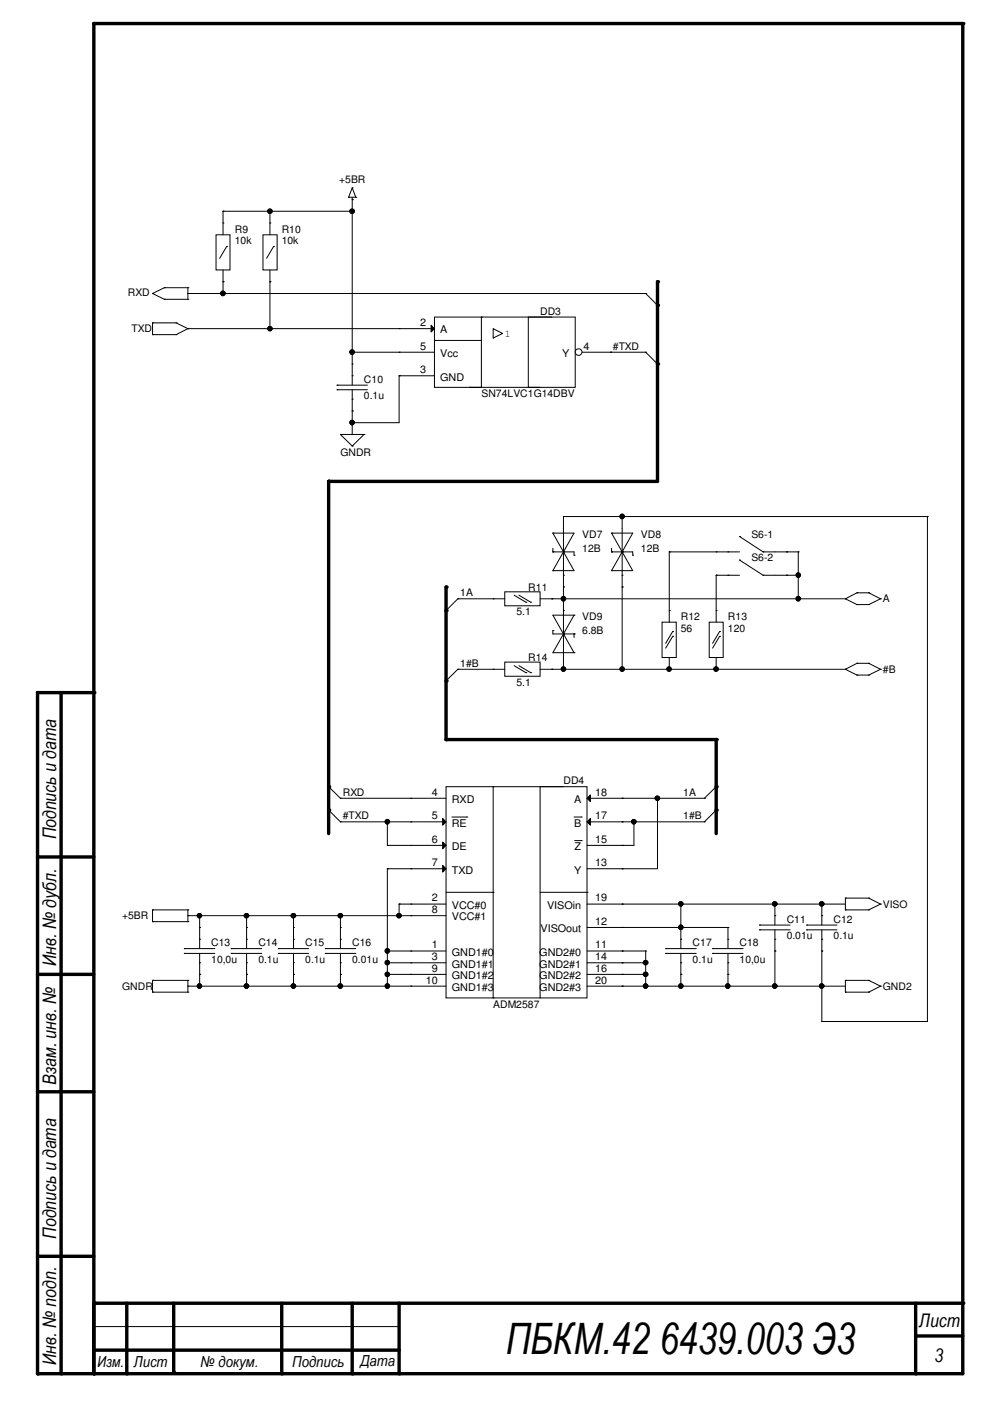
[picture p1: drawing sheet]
<svg xmlns="http://www.w3.org/2000/svg" width="210mm" height="297mm" viewBox="0 0 210 297" stroke-linecap="round" stroke-linejoin="round" font-family="sans-serif">
<g fill="none" stroke="#000" stroke-width=".72">
<path d="M139.4 59.7v42.4h-69.7v74.6M94.6 124.5v32.3h57.2v19.9M13 146.9v144.4M19.9 146.9h-11.9v144.4h196.1v-286.3h-184.2v286.3M8 181.7h11.9M8 206.6h11.9M8 231.5h11.9M8 266.4h11.9M20.2 276.3h183.9M26.9 276.3v15M36.8 276.3v14.7M59.7 276.3v15"/>
<path d="M74.7 276.3v15M84.6 276.3v15M194.1 276.3v15M19.9 286.3h64.7M194.1 283.3h10"/>
</g>
<g fill="#000">
<circle cx="19.9" cy="5" r=".36"/>
<circle cx="204.1" cy="5" r=".36"/>
<circle cx="139.4" cy="59.7" r=".36"/>
<circle cx="139.4" cy="77.2" r=".36"/>
<circle cx="139.4" cy="64.7" r=".36"/>
<circle cx="69.7" cy="102.1" r=".36"/>
<circle cx="94.6" cy="129.5" r=".36"/>
<circle cx="94.6" cy="124.5" r=".36"/>
<circle cx="8" cy="146.9" r=".36"/>
<circle cx="19.9" cy="146.9" r=".36"/>
<circle cx="94.6" cy="156.8" r=".36"/>
<circle cx="94.6" cy="144.4" r=".36"/>
<circle cx="151.8" cy="156.8" r=".36"/>
<circle cx="69.7" cy="166.8" r=".36"/>
<circle cx="69.7" cy="171.7" r=".36"/>
<circle cx="151.8" cy="166.8" r=".36"/>
<circle cx="151.8" cy="171.7" r=".36"/>
<circle cx="8" cy="181.7" r=".36"/>
<circle cx="8" cy="206.6" r=".36"/>
<circle cx="8" cy="231.5" r=".36"/>
<circle cx="8" cy="266.4" r=".36"/>
<circle cx="19.9" cy="276.3" r=".36"/>
<circle cx="20.2" cy="276.3" r=".36"/>
<circle cx="204.1" cy="276.3" r=".36"/>
<circle cx="8" cy="291.3" r=".36"/>
<circle cx="13" cy="291.3" r=".36"/>
<circle cx="19.9" cy="291.3" r=".36"/>
<circle cx="19.9" cy="286.3" r=".36"/>
<circle cx="26.9" cy="291.3" r=".36"/>
<circle cx="36.8" cy="291" r=".36"/>
<circle cx="59.7" cy="291.3" r=".36"/>
<circle cx="74.7" cy="291.3" r=".36"/>
<circle cx="84.6" cy="291.3" r=".36"/>
<circle cx="194.1" cy="291.3" r=".36"/>
<circle cx="194.1" cy="283.3" r=".36"/>
</g>
<g fill="none" stroke="#000" stroke-width=".21">
<path d="M74.7 39.8h.1M74.7 39.8l-.8 2M74.7 39.8l.7 2M47.3 59.7h.1M47.3 44.8h.1M47.3 44.8v2.5M47.3 59.7v2.5M47.3 44.8h27.4M57.2 59.7h.1M57.2 44.8h.1M57.2 44.8v2.5M57.2 59.7v10"/>
<path d="M73.9 41.8h.1M73.9 41.8h1.5M74.7 42.3h.1M74.7 44.8h.1M74.7 41.8v35.4M75.4 41.8h.1M32.3 62.2h.1M32.3 68.5h.1M32.3 71h.1M32.3 62.2l2.5 1.3M32.3 68.5h5M32.3 68.5v2.5"/>
<path d="M32.3 71h5M34.8 63.5h.1M34.8 61h.1M34.8 63.5h5M34.8 61l-2.5 1.2M34.8 61h5M37.3 68.5h.1M37.3 71h.1M37.3 68.5l2.5 1.2M39.8 62.2h.1M39.8 69.7h.1M39.8 61h.1"/>
<path d="M39.8 63.5h.1M39.8 62.2h97.1M39.8 69.7h52.3M39.8 61v2.5M39.8 69.7l-2.5 1.3M47.3 62.2h.1M57.2 69.7h.1M74.7 74.7h.1M74.7 74.7h9.9M84.6 79.7h.1M84.6 69.7h.1M84.6 79.7v9.9h-9.9"/>
<path d="M91.4 69l.7 .7-.7 .7zM92.1 67.2h10v14.9h-10zM92.1 72.2h.1M92.1 72.2h10M102.1 67.2h.1M102.1 67.2h14.9M104.6 69.7l2 1-2 1zM112 67.2h10v14.9h-10zM129.5 74.7h.1M129.5 74.7h7.4M136.9 62.2h.1M136.9 74.7h.1"/>
<path d="M136.9 62.2l2.5 2.5M136.9 74.7l2.5 2.5M72.2 92.1h.1M72.2 92.1h5M72.2 92.1l2.5 2.5M74.7 89.6h.1M74.7 87.1h.1M74.7 94.6h.1M74.7 87.1v5M77.2 92.1h.1M77.2 92.1l-2.5 2.5M99.6 82.1h.1"/>
<path d="M99.6 82.1h14.9M117.2 113h.1M117.2 117h.1M117.2 117h4.5v.7M117.2 113l4.5 8h-4.5M117.2 113h4.5l-4.5 8M117.2 116.2v.8M119.5 109.5h.1M119.5 117h.1M119.5 109.5v32.4M119.5 109.5h77.1M121.7 117.7h.1"/>
<path d="M129.7 113h.1M129.7 117h.1M129.7 117h4.5v.7M129.7 113h4.5l-4.5 8M129.7 113l4.5 8h-4.5M129.7 116.2v.8M131.9 109.5h.1M131.9 117h.1M131.9 109.5v32.4M134.2 117.7h.1M141.9 117h.1M141.9 117h14.9"/>
<path d="M141.9 117v14.9M151.8 117h.1M154.3 117h.1M156.8 113.7h.1M156.8 118.7h.1M156.8 113.7l5 3.3M156.8 118.7l5 3.3M161.8 117h.1M161.8 117h7.4M166.8 117h.1M169.2 117h.1M169.2 117v10"/>
<path d="M196.6 109.5h.1M196.6 109.5v107.1h-22.4M94.6 129.5h.1M97.1 127h.1M97.1 127h9.9M97.1 127l-2.5 2.5M104.6 127h.1M107 125.5h7.5v2.9h-7.5zM109 126.2l2.5 1.5M110 126.2l2.5 1.5M111.5 127.7h.1M112.5 127.7h.1"/>
<path d="M114.5 127h64.7M117 127h.1M117.2 121h.1M117.2 133.7h.1M117.2 133.7v.7h4.5M119.5 124.5h.1M119.5 127h.1M119.5 122h.1M119.5 134.4h.1M119.5 129.5h.1M121.7 138.4h.1M121.7 134.4h.1"/>
<path d="M121.7 130.4h.1M121.7 134.4v.8M121.7 130.4h-4.5l4.5 8M121.7 130.4l-4.5 8h4.5M129.7 121h.1M131.9 124.5h.1M131.9 122h.1M140.4 131.9h3v7.5h-3zM141.9 129.5h.1M141.9 139.4v2.5M142.6 134.9h.1M142.6 133.9h.1"/>
<path d="M142.6 134.9l-1.5 2.5M142.6 133.9l-1.5 2.5M150.4 131.9h2.9v7.5h-2.9zM151.8 122h.1M151.8 129.5h.1M151.8 122h5M151.8 122v9.9M151.8 139.4v2.5M152.6 134.9h.1M152.6 133.9h.1M152.6 134.9l-1.5 2.5M152.6 133.9l-1.5 2.5"/>
<path d="M154.3 122h.1M161.8 122h.1M161.8 122h7.4M166.8 122h.1M169.2 122h.1M169.2 127h.1M179.2 127h.1M179.2 127l2.5 1.2M181.7 125.7h.1M181.7 128.2h.1M181.7 125.7l-2.5 1.3M181.7 125.7h2.5"/>
<path d="M181.7 128.2h2.5M184.2 125.7h.1M184.2 128.2h.1M184.2 125.7l2.5 1.3M186.7 127h.1M186.7 127l-2.5 1.2M94.6 144.4h.1M97.1 141.9h.1M97.1 141.9h9.9M97.1 141.9l-2.5 2.5M104.6 141.9h.1M107 140.4h7.5v3h-7.5z"/>
<path d="M109 141.1l2.5 1.5M110 141.1l2.5 1.5M111.5 142.6h.1M112.5 142.6h.1M114.5 141.9h64.7M117 141.9h.1M119.5 141.9h.1M131.9 141.9h.1M141.9 141.9h.1M151.8 141.9h.1M179.2 141.9h.1M179.2 141.9l2.5 1.2"/>
<path d="M181.7 140.6h.1M181.7 143.1h.1M181.7 140.6l-2.5 1.3M181.7 140.6h2.5M181.7 143.1h2.5M184.2 140.6h.1M184.2 143.1h.1M184.2 140.6l2.5 1.3M186.7 141.9h.1M186.7 141.9l-2.5 1.2M69.7 166.8h.1M69.7 171.7h.1"/>
<path d="M69.7 166.8l2.5 2.4M69.7 171.7l2.5 2.5M72.2 169.2h.1M72.2 174.2h.1M72.2 174.2h22.4M72.2 169.2h22.4M82.1 174.2h.1M82.1 179.2h.1M82.1 174.2v5M82.1 179.2h12.5M87.1 169.2h.1M87.1 174.2h.1"/>
<path d="M87.1 179.2h.1M93.9 173.5l.7 .7-.7 .8zM93.9 178.5l.7 .7-.7 .8zM94.6 166.8h10v44.8h-10zM95.8 173.2h3.2M99 173.2h.1M104.6 166.8h.1M104.6 166.8h14.9M114.5 166.8h10v44.8h-10zM121.7 173.2h1.5M121.8 178.2h1.4M123.2 178.2h.1"/>
<path d="M123.2 173.2h.1M124.5 174.2l.7-.7v1.5zM124.5 169.2l.7-.7v1.5zM124.5 174.2h24.9M124.5 169.2h24.9M131.9 174.2h.1M131.9 179.2h.1M131.9 169.2h.1M134.4 174.2h.1M134.4 174.2v5h-9.9M139.4 169.2h.1M139.4 169.2v15h-14.9"/>
<path d="M149.4 169.2h.1M149.4 174.2h.1M151.8 166.8l-2.4 2.4M151.8 171.7l-2.4 2.5M32.3 195.4h.1M32.3 192.9h.1M32.3 192.9v2.5M32.3 192.9h7.5M32.3 195.4h7.5M39.8 194.1h.1M39.8 192.9h.1M39.8 195.4h.1"/>
<path d="M39.8 194.1h54.8M39.8 192.9v2.5M42.3 194.1h.1M42.3 194.1v2.5M52.3 194.1h.1M52.3 194.1v2.5M62.2 194.1h.1M62.2 199.1h.1M62.2 196.6h.1M62.2 194.1v7M72.2 194.1h.1M72.2 199.1h.1"/>
<path d="M72.2 196.6h.1M72.2 194.1v7M82.1 184.2h.1M82.1 184.2v24.9M82.1 184.2h12.5M84.6 194.1h.1M84.6 191.7h.1M84.6 191.7v2.4M84.6 191.7h10M87.1 191.7h.1M87.1 184.2h.1M87.1 194.1h.1"/>
<path d="M93.9 183.5l.7 .7-.7 .7zM94.6 189.2h10M104.6 189.2h.1M114.5 189.2h10M124.5 189.2h.1M124.5 191.7h54.7M124.5 196.6h29.8M131.9 196.6h.1M131.9 191.7h.1M131.9 184.2h.1M144.4 196.6h.1M144.4 191.7h.1"/>
<path d="M144.4 199.1h.1M144.4 191.7v9.4M154.3 199.1h.1M154.3 196.6h.1M154.3 196.6v4.5M161 197.1h.1M161 196.1h.1M161 197.1h6.5M161 196.1h6.5M164.3 191.7h.1M164.3 199.1h.1M164.3 194.1h.1"/>
<path d="M164.3 191.7v4.4M164.3 197.1v12M171 197.1h.1M171 196.1h.1M171 197.1h6.5M171 196.1h6.5M174.2 191.7h.1M174.2 199.1h.1M174.2 194.1h.1M174.2 191.7v4.4M174.2 197.1v19.5M179.2 192.9h.1"/>
<path d="M179.2 190.4h.1M179.2 190.4h5M179.2 192.9h5M179.2 190.4v2.5M184.2 190.4h.1M184.2 192.9h.1M184.2 190.4l2.5 1.3M186.7 191.7h.1M186.7 191.7l-2.5 1.2M32.3 210.4h.1M32.3 207.9h.1M32.3 207.9v2.5"/>
<path d="M32.3 207.9h7.5M32.3 210.4h7.5M39.8 209.1h.1M39.8 207.9h.1M39.8 210.4h.1M39.8 209.1h54.8M39.8 207.9v2.5M42.3 209.1h.1M42.3 206.6h.1M42.3 206.6v2.5M52.3 206.6h.1M52.3 209.1h.1"/>
<path d="M52.3 206.6v2.5M59 202.1h.1M59 201.1h.1M59 202.1h6.4M59 201.1h6.4M62.2 206.6h.1M62.2 209.1h.1M62.2 204.1h.1M62.2 202.1v7M69 202.1h.1M69 201.1h.1M69 202.1h6.4"/>
<path d="M69 201.1h6.4M72.2 209.1h.1M72.2 206.6h.1M72.2 204.1h.1M72.2 202.1v7M82.1 201.6h.1M82.1 209.1h.1M82.1 206.6h.1M82.1 204.1h.1M82.1 201.6h12.5M82.1 206.6h12.5M82.1 204.1h12.5"/>
<path d="M87.1 204.1h.1M87.1 209.1h.1M87.1 206.6h.1M87.1 201.6h.1M104.6 211.6h.1M104.6 211.6h9.9M124.5 209.1h54.7M124.5 201.6h12.4M124.5 206.6h12.4M124.5 204.1h12.4M131.9 209.1h.1M131.9 201.6h.1"/>
<path d="M131.9 204.1h.1M131.9 206.6h.1M136.9 201.6h.1M136.9 209.1h.1M136.9 204.1h.1M136.9 206.6h.1M136.9 201.6v7.5M141.1 202.1h.1M141.1 201.1h.1M141.1 202.1h6.5M141.1 201.1h6.5M144.4 206.6h.1"/>
<path d="M144.4 209.1h.1M144.4 204.1h.1M144.4 202.1v7M151.1 202.1h.1M151.1 201.1h.1M151.1 202.1h6.5M151.1 201.1h6.5M154.3 206.6h.1M154.3 209.1h.1M154.3 204.1h.1M154.3 202.1v7M164.3 201.6h.1"/>
<path d="M164.3 209.1h.1M174.2 201.6h.1M174.2 209.1h.1M174.2 216.6h.1M179.2 210.4h.1M179.2 207.9h.1M179.2 207.9v2.5M179.2 207.9h5M179.2 210.4h5M184.2 207.9h.1M184.2 210.4h.1M184.2 207.9l2.5 1.2"/>
<path d="M186.7 209.1h.1M186.7 209.1l-2.5 1.3M19.9 277h.1M19.9 276.6v.4M19.9 281.3h.1M19.9 281.3h64.7"/>
<circle cx="57.2" cy="44.8" r=".47"/>
<circle cx="74.7" cy="44.8" r=".48"/>
<circle cx="47.3" cy="62.2" r=".49"/>
<circle cx="57.2" cy="69.7" r=".47"/>
<circle cx="74.7" cy="74.6" r=".49"/>
<circle cx="74.7" cy="89.6" r=".49"/>
<circle cx="131.9" cy="109.5" r=".48"/>
<circle cx="119.5" cy="126.9" r=".48"/>
<circle cx="169.2" cy="121.9" r=".48"/>
<circle cx="169.2" cy="126.9" r=".48"/>
<circle cx="119.5" cy="141.9" r=".47"/>
<circle cx="131.9" cy="141.9" r=".47"/>
<circle cx="141.9" cy="141.9" r=".47"/>
<circle cx="151.8" cy="141.9" r=".48"/>
<circle cx="82.1" cy="174.2" r=".48"/>
<circle cx="134.4" cy="174.2" r=".49"/>
<circle cx="139.4" cy="169.2" r=".48"/>
<circle cx="42.3" cy="194.1" r=".47"/>
<circle cx="52.3" cy="194.1" r=".48"/>
<circle cx="62.2" cy="194.1" r=".48"/>
<circle cx="72.2" cy="194.1" r=".48"/>
<circle cx="84.6" cy="194.1" r=".48"/>
<circle cx="144.3" cy="196.6" r=".48"/>
<circle cx="144.3" cy="191.6" r=".47"/>
<circle cx="164.3" cy="191.6" r=".48"/>
<circle cx="174.2" cy="191.6" r=".48"/>
<circle cx="42.3" cy="209.1" r=".48"/>
<circle cx="52.3" cy="209.1" r=".49"/>
<circle cx="62.2" cy="209.1" r=".49"/>
<circle cx="72.2" cy="209.1" r=".49"/>
<circle cx="82.1" cy="209.1" r=".48"/>
<circle cx="82.1" cy="201.6" r=".48"/>
<circle cx="82.1" cy="204.1" r=".47"/>
<circle cx="82.1" cy="206.6" r=".47"/>
<circle cx="136.9" cy="209.1" r=".49"/>
<circle cx="136.9" cy="204.1" r=".48"/>
<circle cx="136.9" cy="206.6" r=".48"/>
<circle cx="144.3" cy="209.1" r=".48"/>
<circle cx="154.3" cy="209.1" r=".48"/>
<circle cx="164.3" cy="209.1" r=".49"/>
<circle cx="174.2" cy="209.1" r=".49"/>
</g>
<g fill="#000">
<path d="M91.4 69l.7 .7-.7 .7zM93.9 173.5l.7 .7-.7 .8zM93.9 178.5l.7 .7-.7 .8zM124.5 174.2l.7-.7v1.5zM124.5 169.2l.7-.7v1.5zM93.9 183.5l.7 .7-.7 .7z"/>
<circle cx="57.2" cy="44.8" r=".47"/>
<circle cx="74.7" cy="44.8" r=".48"/>
<circle cx="47.3" cy="62.2" r=".49"/>
<circle cx="57.2" cy="69.7" r=".47"/>
<circle cx="74.7" cy="74.6" r=".49"/>
<circle cx="74.7" cy="89.6" r=".49"/>
<circle cx="131.9" cy="109.5" r=".48"/>
<circle cx="119.5" cy="126.9" r=".48"/>
<circle cx="169.2" cy="121.9" r=".48"/>
<circle cx="169.2" cy="126.9" r=".48"/>
<circle cx="119.5" cy="141.9" r=".47"/>
<circle cx="131.9" cy="141.9" r=".47"/>
<circle cx="141.9" cy="141.9" r=".47"/>
<circle cx="151.8" cy="141.9" r=".48"/>
<circle cx="82.1" cy="174.2" r=".48"/>
<circle cx="134.4" cy="174.2" r=".49"/>
<circle cx="139.4" cy="169.2" r=".48"/>
<circle cx="42.3" cy="194.1" r=".47"/>
<circle cx="52.3" cy="194.1" r=".48"/>
<circle cx="62.2" cy="194.1" r=".48"/>
<circle cx="72.2" cy="194.1" r=".48"/>
<circle cx="84.6" cy="194.1" r=".48"/>
<circle cx="144.3" cy="196.6" r=".48"/>
<circle cx="144.3" cy="191.6" r=".47"/>
<circle cx="164.3" cy="191.6" r=".48"/>
<circle cx="174.2" cy="191.6" r=".48"/>
<circle cx="42.3" cy="209.1" r=".48"/>
<circle cx="52.3" cy="209.1" r=".49"/>
<circle cx="62.2" cy="209.1" r=".49"/>
<circle cx="72.2" cy="209.1" r=".49"/>
<circle cx="82.1" cy="209.1" r=".48"/>
<circle cx="82.1" cy="201.6" r=".48"/>
<circle cx="82.1" cy="204.1" r=".47"/>
<circle cx="82.1" cy="206.6" r=".47"/>
<circle cx="136.9" cy="209.1" r=".49"/>
<circle cx="136.9" cy="204.1" r=".48"/>
<circle cx="136.9" cy="206.6" r=".48"/>
<circle cx="144.3" cy="209.1" r=".48"/>
<circle cx="154.3" cy="209.1" r=".48"/>
<circle cx="164.3" cy="209.1" r=".49"/>
<circle cx="174.2" cy="209.1" r=".49"/>
</g>
<circle cx="122.7" cy="74.7" r=".71" fill="#fff"/>
<g fill="none" stroke="#000" stroke-width=".21">
<path d="M45.8 49.8h3v7.4h-3zM47.3 59.7h.1M47.3 47.3h.1M47.3 47.3v2.5M47.3 57.2v2.5M48 52.3h.1M48 52.3l-1.4 2.5M55.8 49.8h3v7.4h-3zM57.2 59.7h.1M57.2 47.3h.1M57.2 47.3v2.5M57.2 57.2v2.5"/>
<path d="M58 52.3h.1M58 52.3l-1.5 2.5M74.7 79.7h.1M74.7 77.2h.1M74.7 77.2v4.5M84.6 79.7h.1M84.6 74.7h.1M84.6 74.7h7.5M84.6 79.7h7.5M123.4 74.7h6.1M129.5 74.7h.1M71.5 82.6h.1"/>
<path d="M71.5 81.7h.1M71.5 82.6h6.4M71.5 81.7h6.4M74.7 84.6h.1M74.7 87.1h.1M74.7 82.6v4.5M42.3 199.1h.1M42.3 196.6h.1M42.3 196.6v4.5M52.3 199.1h.1M52.3 196.6h.1M52.3 196.6v4.5"/>
<path d="M39.1 202.1h.1M39.1 201.1h.1M39.1 202.1h6.5M39.1 201.1h6.5M42.3 204.1h.1M42.3 206.6h.1M42.3 202.1v4.5M49 202.1h.1M49 201.1h.1M49 202.1h6.5M49 201.1h6.5M52.3 204.1h.1"/>
<path d="M52.3 206.6h.1M52.3 202.1v4.5"/>
<circle cx="57.2" cy="44.8" r=".47"/>
<circle cx="74.7" cy="44.8" r=".48"/>
<circle cx="47.3" cy="62.2" r=".49"/>
<circle cx="57.2" cy="69.7" r=".47"/>
<circle cx="74.7" cy="74.6" r=".49"/>
<circle cx="122.7" cy="74.7" r=".71"/>
<circle cx="74.7" cy="89.6" r=".49"/>
<circle cx="131.9" cy="109.5" r=".48"/>
<circle cx="119.5" cy="126.9" r=".48"/>
<circle cx="169.2" cy="121.9" r=".48"/>
<circle cx="169.2" cy="126.9" r=".48"/>
<circle cx="119.5" cy="141.9" r=".47"/>
<circle cx="131.9" cy="141.9" r=".47"/>
<circle cx="141.9" cy="141.9" r=".47"/>
<circle cx="151.8" cy="141.9" r=".48"/>
<circle cx="82.1" cy="174.2" r=".48"/>
<circle cx="134.4" cy="174.2" r=".49"/>
<circle cx="139.4" cy="169.2" r=".48"/>
<circle cx="42.3" cy="194.1" r=".47"/>
<circle cx="52.3" cy="194.1" r=".48"/>
<circle cx="62.2" cy="194.1" r=".48"/>
<circle cx="72.2" cy="194.1" r=".48"/>
<circle cx="84.6" cy="194.1" r=".48"/>
<circle cx="144.3" cy="196.6" r=".48"/>
<circle cx="144.3" cy="191.6" r=".47"/>
<circle cx="164.3" cy="191.6" r=".48"/>
<circle cx="174.2" cy="191.6" r=".48"/>
<circle cx="42.3" cy="209.1" r=".48"/>
<circle cx="52.3" cy="209.1" r=".49"/>
<circle cx="62.2" cy="209.1" r=".49"/>
<circle cx="72.2" cy="209.1" r=".49"/>
<circle cx="82.1" cy="209.1" r=".48"/>
<circle cx="82.1" cy="201.6" r=".48"/>
<circle cx="82.1" cy="204.1" r=".47"/>
<circle cx="82.1" cy="206.6" r=".47"/>
<circle cx="136.9" cy="209.1" r=".49"/>
<circle cx="136.9" cy="204.1" r=".48"/>
<circle cx="136.9" cy="206.6" r=".48"/>
<circle cx="144.3" cy="209.1" r=".48"/>
<circle cx="154.3" cy="209.1" r=".48"/>
<circle cx="164.3" cy="209.1" r=".49"/>
<circle cx="174.2" cy="209.1" r=".49"/>
</g>
<g fill="#000">
<circle cx="57.2" cy="44.8" r=".47"/>
<circle cx="74.7" cy="44.8" r=".48"/>
<circle cx="47.3" cy="62.2" r=".49"/>
<circle cx="57.2" cy="69.7" r=".47"/>
<circle cx="74.7" cy="74.6" r=".49"/>
<circle cx="74.7" cy="89.6" r=".49"/>
<circle cx="131.9" cy="109.5" r=".48"/>
<circle cx="119.5" cy="126.9" r=".48"/>
<circle cx="169.2" cy="121.9" r=".48"/>
<circle cx="169.2" cy="126.9" r=".48"/>
<circle cx="119.5" cy="141.9" r=".47"/>
<circle cx="131.9" cy="141.9" r=".47"/>
<circle cx="141.9" cy="141.9" r=".47"/>
<circle cx="151.8" cy="141.9" r=".48"/>
<circle cx="82.1" cy="174.2" r=".48"/>
<circle cx="134.4" cy="174.2" r=".49"/>
<circle cx="139.4" cy="169.2" r=".48"/>
<circle cx="42.3" cy="194.1" r=".47"/>
<circle cx="52.3" cy="194.1" r=".48"/>
<circle cx="62.2" cy="194.1" r=".48"/>
<circle cx="72.2" cy="194.1" r=".48"/>
<circle cx="84.6" cy="194.1" r=".48"/>
<circle cx="144.3" cy="196.6" r=".48"/>
<circle cx="144.3" cy="191.6" r=".47"/>
<circle cx="164.3" cy="191.6" r=".48"/>
<circle cx="174.2" cy="191.6" r=".48"/>
<circle cx="42.3" cy="209.1" r=".48"/>
<circle cx="52.3" cy="209.1" r=".49"/>
<circle cx="62.2" cy="209.1" r=".49"/>
<circle cx="72.2" cy="209.1" r=".49"/>
<circle cx="82.1" cy="209.1" r=".48"/>
<circle cx="82.1" cy="201.6" r=".48"/>
<circle cx="82.1" cy="204.1" r=".47"/>
<circle cx="82.1" cy="206.6" r=".47"/>
<circle cx="136.9" cy="209.1" r=".49"/>
<circle cx="136.9" cy="204.1" r=".48"/>
<circle cx="136.9" cy="206.6" r=".48"/>
<circle cx="144.3" cy="209.1" r=".48"/>
<circle cx="154.3" cy="209.1" r=".48"/>
<circle cx="164.3" cy="209.1" r=".49"/>
<circle cx="174.2" cy="209.1" r=".49"/>
</g>
<text font-size="9.2" x="107.3" y="287">ПБКМ.42 6439.003 Э3</text>
<g font-size="4">
<text x="11.9" y="178" transform="rotate(-90 11.9 178)">Подпись и дата</text>
<text x="11.9" y="204.9" transform="rotate(-90 11.9 204.9)">Инв. № дубл.</text>
<text x="11.9" y="230" transform="rotate(-90 11.9 230)">Взам. инв. №</text>
<text x="11.9" y="262.6" transform="rotate(-90 11.9 262.6)">Подпись и дата</text>
<text x="194.9" y="281.3">Лист</text>
<text x="11.9" y="289.5" transform="rotate(-90 11.9 289.5)">Инв. № подп.</text>
<text x="198.1" y="288.8">3</text>
</g>
<g font-size="3.2">
<text x="20.7" y="289.8">Изм.</text>
<text x="28.4" y="289.8">Лист</text>
<text x="42.5" y="289.8">№ докум.</text>
<text x="62" y="289.8">Подпись</text>
<text x="76.4" y="289.6">Дата</text>
</g>
<g font-size="2.2">
<text x="71.9" y="38.9">+5BR</text>
<text x="49.8" y="49.3">R9</text>
<text x="49.8" y="51.8">10k</text>
<text x="59.7" y="49.3">R10</text>
<text x="59.7" y="51.8">10k</text>
<text x="27.1" y="62.8">RXD</text>
<text x="27.9" y="70.5">TXD</text>
<text x="89.1" y="69.1">2</text>
<text x="93.3" y="70.7">A</text>
<text x="107" y="71.5">1</text>
<text x="114.5" y="66.8">DD3</text>
<text x="89.1" y="74.1">5</text>
<text x="93.3" y="75.7">Vcc</text>
<text x="119.2" y="75.7">Y</text>
<text x="123.7" y="74.1">4</text>
<text x="130" y="74.2">#TXD</text>
<text x="77.2" y="81.2">C10</text>
<text x="89.1" y="79.1">3</text>
<text x="93.3" y="80.7">GND</text>
<text x="77.2" y="84.7">0.1u</text>
<text x="102.1" y="84.2">SN74LVC1G14DBV</text>
<text x="72.2" y="96.6">GNDR</text>
<text x="123.4" y="114">VD7</text>
<text x="123.4" y="117.1">12B</text>
<text x="135.9" y="114">VD8</text>
<text x="135.9" y="117.1">12B</text>
<text x="159.3" y="114">S6-1</text>
<text x="159.3" y="119">S6-2</text>
<text x="112" y="125.3">R11</text>
<text x="97.6" y="126.4">1A</text>
<text x="109.5" y="130.5">5.1</text>
<text x="123.4" y="131.5">VD9</text>
<text x="144.4" y="131.5">R12</text>
<text x="154.3" y="131.5">R13</text>
<text x="187.2" y="127.7">A</text>
<text x="123.4" y="134.5">6.8B</text>
<text x="144.4" y="133.9">56</text>
<text x="154.3" y="133.9">120</text>
<text x="97.6" y="141.4">1#B</text>
<text x="112" y="140.2">R14</text>
<text x="187.2" y="142.7">#B</text>
<text x="109.5" y="145.4">5.1</text>
<text x="119.5" y="166.3">DD4</text>
<text x="72.7" y="168.7">RXD</text>
<text x="72.7" y="173.7">#TXD</text>
<text x="91.6" y="168.7">4</text>
<text x="91.6" y="173.7">5</text>
<text x="95.8" y="170.3">RXD</text>
<text x="121.7" y="170.3">A</text>
<text x="126.2" y="173.7">17</text>
<text x="126.2" y="168.7">18</text>
<text x="144.9" y="173.7">1#B</text>
<text x="144.9" y="168.7">1A</text>
<text x="91.6" y="178.7">6</text>
<text x="95.8" y="175.3">RE</text>
<text x="121.7" y="175.3">B</text>
<text x="126.2" y="178.7">15</text>
<text x="91.6" y="183.6">7</text>
<text x="95.8" y="180.3">DE</text>
<text x="95.8" y="185.2">TXD</text>
<text x="121.7" y="185.2">Y</text>
<text x="121.8" y="180.3">Z</text>
<text x="126.2" y="183.6">13</text>
<text x="91.6" y="191.1">2</text>
<text x="126.2" y="191.1">19</text>
<text x="25.9" y="194.9">+5BR</text>
<text x="91.6" y="193.6">8</text>
<text x="95.8" y="192.7">VCC#0</text>
<text x="95.8" y="195.2">VCC#1</text>
<text x="114.6" y="197.7">VISOout</text>
<text x="116" y="192.7">VISOin</text>
<text x="126.2" y="196.1">12</text>
<text x="166.8" y="195.7">C11</text>
<text x="176.7" y="195.7">C12</text>
<text x="187.2" y="192.4">VISO</text>
<text x="44.8" y="200.7">C13</text>
<text x="54.8" y="200.7">C14</text>
<text x="64.7" y="200.7">C15</text>
<text x="74.7" y="200.7">C16</text>
<text x="91.6" y="203.6">3</text>
<text x="91.6" y="201.1">1</text>
<text x="95.8" y="202.6">GND1#0</text>
<text x="114.3" y="202.6">GND2#0</text>
<text x="126.2" y="201.1">11</text>
<text x="126.2" y="203.6">14</text>
<text x="146.9" y="200.7">C17</text>
<text x="156.8" y="200.7">C18</text>
<text x="166.8" y="199.2">0.01u</text>
<text x="176.7" y="199.2">0.1u</text>
<text x="25.9" y="209.9">GNDR</text>
<text x="44.8" y="204.2">10,0u</text>
<text x="54.8" y="204.2">0.1u</text>
<text x="64.7" y="204.2">0.1u</text>
<text x="74.7" y="204.2">0.01u</text>
<text x="90.3" y="208.5">10</text>
<text x="91.6" y="206">9</text>
<text x="95.8" y="205.1">GND1#1</text>
<text x="95.8" y="207.6">GND1#2</text>
<text x="114.3" y="205.1">GND2#1</text>
<text x="114.3" y="207.6">GND2#2</text>
<text x="126.2" y="206">16</text>
<text x="126.2" y="208.5">20</text>
<text x="146.9" y="204.2">0.1u</text>
<text x="156.8" y="204.2">10,0u</text>
<text x="187.2" y="209.9">GND2</text>
<text x="95.8" y="210.1">GND1#3</text>
<text x="104.6" y="213.6">ADM2587</text>
<text x="114.3" y="210.1">GND2#3</text>
</g>
</svg>
